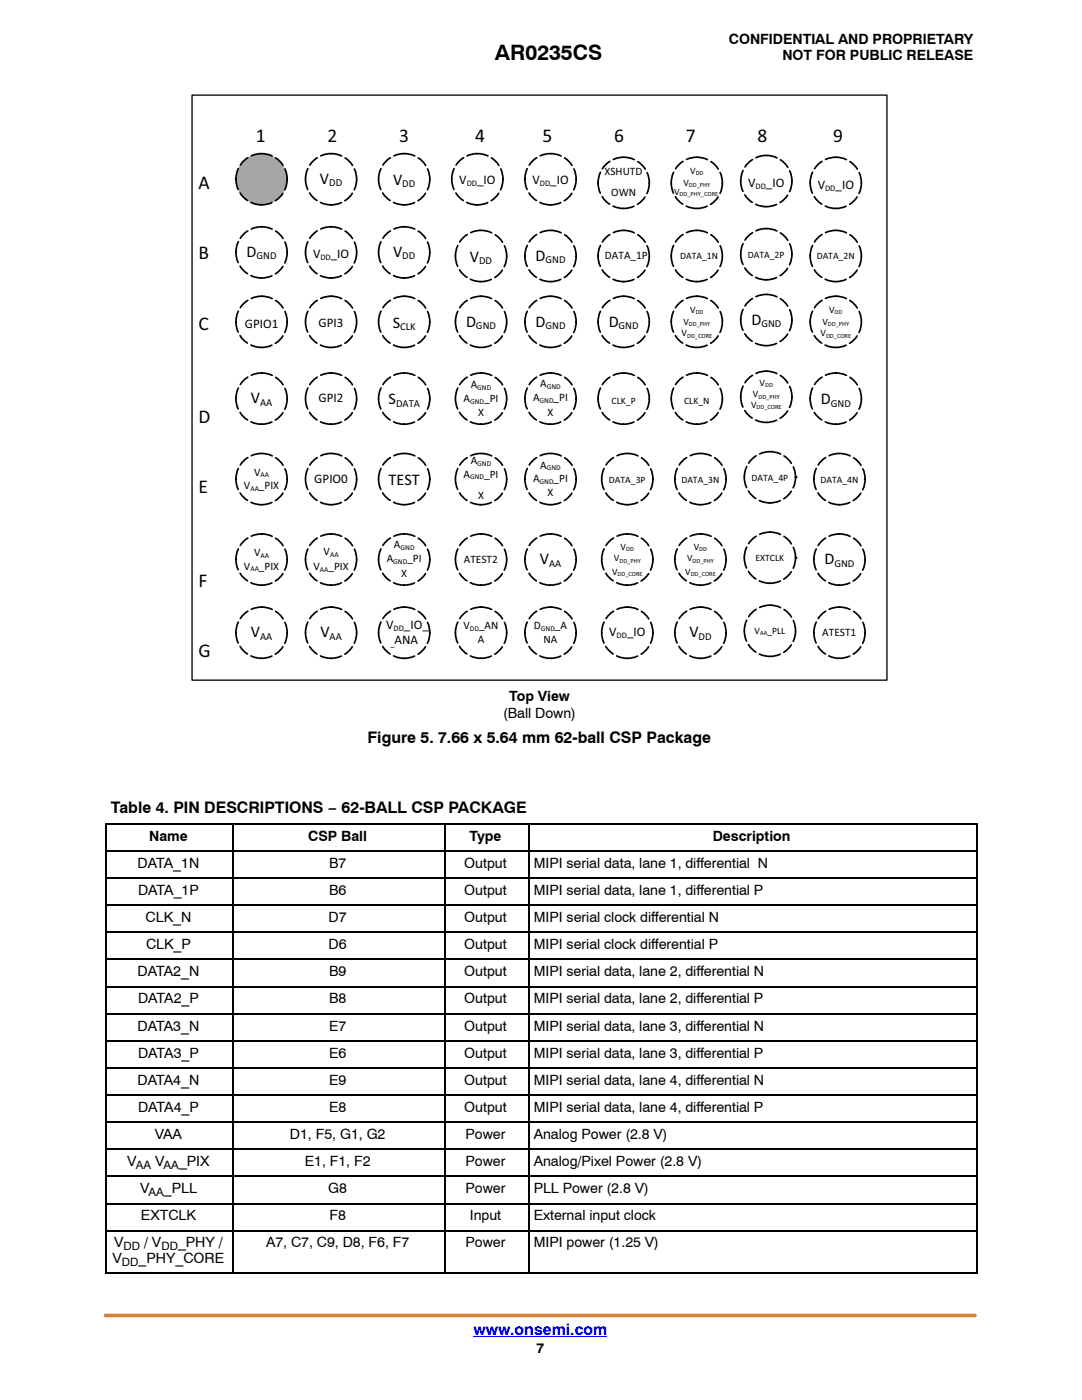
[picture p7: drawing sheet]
<svg xmlns="http://www.w3.org/2000/svg" width="216mm" height="279mm" viewBox="0 0 216 279" stroke-linecap="round" stroke-linejoin="round" font-family="sans-serif">
<path d="M21.1 262.5h173.5" fill="none" stroke="#d98038" stroke-width=".72"/>
<path d="M94.5 266.7h26.7" fill="none" stroke="#00f" stroke-width=".2"/>
<path d="M38.3 19h138.7v116.7h-138.7z" fill="#fff"/>
<path d="M38.3 19h138.7v116.7h-138.7z" fill="none" stroke="#000" stroke-width=".26"/>
<circle cx="52.2" cy="35.8" r="5.1" fill="#a6a6a6"/>
<path d="M47.1 35.8a5.1 5.1 0 0 0 5.1 5.1M52.2 30.7a5.1 5.1 0 0 0-5.1 5.1M57.3 35.8a5.1 5.1 0 0 0-5.1-5.1M52.2 40.9a5.1 5.1 0 0 0 5.1-5.1" fill="none" stroke="#000" stroke-width=".34" stroke-dasharray="2.1 .8"/>
<circle cx="66.1" cy="35.8" r="5.1" fill="#fff"/>
<path d="M61 35.8a5.1 5.1 0 0 0 5.1 5.1M66.1 30.7a5.1 5.1 0 0 0-5.1 5.1M71.2 35.8a5.1 5.1 0 0 0-5.1-5.1M66.1 40.9a5.1 5.1 0 0 0 5.1-5.1" fill="none" stroke="#000" stroke-width=".34" stroke-dasharray="2.1 .8"/>
<circle cx="80.7" cy="35.8" r="5.1" fill="#fff"/>
<path d="M75.5 35.8a5.1 5.1 0 0 0 5.2 5.1M80.7 30.7a5.1 5.1 0 0 0-5.2 5.1M85.8 35.8a5.1 5.1 0 0 0-5.1-5.1M80.7 40.9a5.1 5.1 0 0 0 5.1-5.1" fill="none" stroke="#000" stroke-width=".34" stroke-dasharray="2.1 .8"/>
<circle cx="95.3" cy="35.8" r="5.1" fill="#fff"/>
<path d="M90.1 35.8a5.1 5.1 0 0 0 5.2 5.1M95.3 30.7a5.1 5.1 0 0 0-5.2 5.1M100.4 35.8a5.1 5.1 0 0 0-5.1-5.1M95.3 40.9a5.1 5.1 0 0 0 5.1-5.1" fill="none" stroke="#000" stroke-width=".34" stroke-dasharray="2.1 .8"/>
<circle cx="109.8" cy="35.8" r="5.1" fill="#fff"/>
<path d="M104.7 35.8a5.1 5.1 0 0 0 5.1 5.1M109.8 30.7a5.1 5.1 0 0 0-5.1 5.1M115 35.8a5.1 5.1 0 0 0-5.2-5.1M109.8 40.9a5.1 5.1 0 0 0 5.2-5.1" fill="none" stroke="#000" stroke-width=".34" stroke-dasharray="2.1 .8"/>
<circle cx="124.4" cy="36.5" r="5.1" fill="#fff"/>
<path d="M119.3 36.5a5.1 5.1 0 0 0 5.1 5.1M124.4 31.4a5.1 5.1 0 0 0-5.1 5.1M129.6 36.5a5.1 5.1 0 0 0-5.2-5.1M124.4 41.6a5.1 5.1 0 0 0 5.2-5.1" fill="none" stroke="#000" stroke-width=".34" stroke-dasharray="2.1 .8"/>
<circle cx="52.2" cy="50.4" r="5.1" fill="#fff"/>
<path d="M47.1 50.4a5.1 5.1 0 0 0 5.1 5.1M52.2 45.3a5.1 5.1 0 0 0-5.1 5.1M52.2 55.5a5.1 5.1 0 0 0 5.1-5.1M57.3 50.4a5.1 5.1 0 0 0-5.1-5.1" fill="none" stroke="#000" stroke-width=".34" stroke-dasharray="2.1 .8"/>
<circle cx="52.2" cy="64.2" r="5.1" fill="#fff"/>
<path d="M52.2 59.1a5.1 5.1 0 0 0-5.1 5.1M47.1 64.2a5.1 5.1 0 0 0 5.1 5.1M52.2 69.3a5.1 5.1 0 0 0 5.1-5.1M57.3 64.2a5.1 5.1 0 0 0-5.1-5.1" fill="none" stroke="#000" stroke-width=".34" stroke-dasharray="2.1 .8"/>
<circle cx="52.2" cy="79.6" r="5.1" fill="#fff"/>
<path d="M47.1 79.6a5.1 5.1 0 0 0 5.1 5.1M52.2 74.4a5.1 5.1 0 0 0-5.1 5.2M57.3 79.6a5.1 5.1 0 0 0-5.1-5.2M52.2 84.7a5.1 5.1 0 0 0 5.1-5.1" fill="none" stroke="#000" stroke-width=".34" stroke-dasharray="2.1 .8"/>
<circle cx="52.2" cy="95.6" r="5.1" fill="#fff"/>
<path d="M47.1 95.6a5.1 5.1 0 0 0 5.1 5.1M52.2 90.5a5.1 5.1 0 0 0-5.1 5.1M57.3 95.6a5.1 5.1 0 0 0-5.1-5.1M52.2 100.7a5.1 5.1 0 0 0 5.1-5.1" fill="none" stroke="#000" stroke-width=".34" stroke-dasharray="2.1 .8"/>
<circle cx="52.2" cy="111.7" r="5.1" fill="#fff"/>
<path d="M47.1 111.7a5.1 5.1 0 0 0 5.1 5.1M52.2 106.6a5.1 5.1 0 0 0-5.1 5.1M52.2 116.8a5.1 5.1 0 0 0 5.1-5.1M57.3 111.7a5.1 5.1 0 0 0-5.1-5.1" fill="none" stroke="#000" stroke-width=".34" stroke-dasharray="2.1 .8"/>
<circle cx="66.1" cy="50.4" r="5.1" fill="#fff"/>
<path d="M61 50.4a5.1 5.1 0 0 0 5.1 5.1M66.1 45.3a5.1 5.1 0 0 0-5.1 5.1M66.1 55.5a5.1 5.1 0 0 0 5.1-5.1M71.2 50.4a5.1 5.1 0 0 0-5.1-5.1" fill="none" stroke="#000" stroke-width=".34" stroke-dasharray="2.1 .8"/>
<circle cx="80.7" cy="50.4" r="5.1" fill="#fff"/>
<path d="M75.5 50.4a5.1 5.1 0 0 0 5.2 5.1M80.7 45.3a5.1 5.1 0 0 0-5.2 5.1M80.7 55.5a5.1 5.1 0 0 0 5.1-5.1M85.8 50.4a5.1 5.1 0 0 0-5.1-5.1" fill="none" stroke="#000" stroke-width=".34" stroke-dasharray="2.1 .8"/>
<circle cx="96" cy="51.1" r="5.1" fill="#fff"/>
<path d="M90.9 51.1a5.1 5.1 0 0 0 5.1 5.1M96 46a5.1 5.1 0 0 0-5.1 5.1M96 56.2a5.1 5.1 0 0 0 5.1-5.1M101.1 51.1a5.1 5.1 0 0 0-5.1-5.1" fill="none" stroke="#000" stroke-width=".34" stroke-dasharray="2.1 .8"/>
<circle cx="109.8" cy="51.1" r="5.1" fill="#fff"/>
<path d="M104.7 51.1a5.1 5.1 0 0 0 5.1 5.1M109.8 46a5.1 5.1 0 0 0-5.1 5.1M109.8 56.2a5.1 5.1 0 0 0 5.2-5.1M115 51.1a5.1 5.1 0 0 0-5.2-5.1" fill="none" stroke="#000" stroke-width=".34" stroke-dasharray="2.1 .8"/>
<circle cx="124.4" cy="51.1" r="5.1" fill="#fff"/>
<path d="M119.3 51.1a5.1 5.1 0 0 0 5.1 5.1M124.4 46a5.1 5.1 0 0 0-5.1 5.1M124.4 56.2a5.1 5.1 0 0 0 5.2-5.1M129.6 51.1a5.1 5.1 0 0 0-5.2-5.1" fill="none" stroke="#000" stroke-width=".34" stroke-dasharray="2.1 .8"/>
<circle cx="66.1" cy="64.2" r="5.1" fill="#fff"/>
<path d="M66.1 59.1a5.1 5.1 0 0 0-5.1 5.1M61 64.2a5.1 5.1 0 0 0 5.1 5.1M66.1 69.3a5.1 5.1 0 0 0 5.1-5.1M71.2 64.2a5.1 5.1 0 0 0-5.1-5.1" fill="none" stroke="#000" stroke-width=".34" stroke-dasharray="2.1 .8"/>
<circle cx="80.7" cy="64.2" r="5.1" fill="#fff"/>
<path d="M80.7 59.1a5.1 5.1 0 0 0-5.2 5.1M75.5 64.2a5.1 5.1 0 0 0 5.2 5.1M80.7 69.3a5.1 5.1 0 0 0 5.1-5.1M85.8 64.2a5.1 5.1 0 0 0-5.1-5.1" fill="none" stroke="#000" stroke-width=".34" stroke-dasharray="2.1 .8"/>
<circle cx="96" cy="64.2" r="5.1" fill="#fff"/>
<path d="M96 59.1a5.1 5.1 0 0 0-5.1 5.1M90.9 64.2a5.1 5.1 0 0 0 5.1 5.1M96 69.3a5.1 5.1 0 0 0 5.1-5.1M101.1 64.2a5.1 5.1 0 0 0-5.1-5.1" fill="none" stroke="#000" stroke-width=".34" stroke-dasharray="2.1 .8"/>
<circle cx="109.8" cy="64.2" r="5.1" fill="#fff"/>
<path d="M109.8 59.1a5.1 5.1 0 0 0-5.1 5.1M104.7 64.2a5.1 5.1 0 0 0 5.1 5.1M109.8 69.3a5.1 5.1 0 0 0 5.2-5.1M115 64.2a5.1 5.1 0 0 0-5.2-5.1" fill="none" stroke="#000" stroke-width=".34" stroke-dasharray="2.1 .8"/>
<circle cx="124.4" cy="64.2" r="5.1" fill="#fff"/>
<path d="M124.4 59.1a5.1 5.1 0 0 0-5.1 5.1M119.3 64.2a5.1 5.1 0 0 0 5.1 5.1M124.4 69.3a5.1 5.1 0 0 0 5.2-5.1M129.6 64.2a5.1 5.1 0 0 0-5.2-5.1" fill="none" stroke="#000" stroke-width=".34" stroke-dasharray="2.1 .8"/>
<circle cx="66.1" cy="79.6" r="5.1" fill="#fff"/>
<path d="M61 79.6a5.1 5.1 0 0 0 5.1 5.1M66.1 74.4a5.1 5.1 0 0 0-5.1 5.2M71.2 79.6a5.1 5.1 0 0 0-5.1-5.2M66.1 84.7a5.1 5.1 0 0 0 5.1-5.1" fill="none" stroke="#000" stroke-width=".34" stroke-dasharray="2.1 .8"/>
<circle cx="80.7" cy="79.6" r="5.1" fill="#fff"/>
<path d="M75.5 79.6a5.1 5.1 0 0 0 5.2 5.1M80.7 74.4a5.1 5.1 0 0 0-5.2 5.2M85.8 79.6a5.1 5.1 0 0 0-5.1-5.2M80.7 84.7a5.1 5.1 0 0 0 5.1-5.1" fill="none" stroke="#000" stroke-width=".34" stroke-dasharray="2.1 .8"/>
<circle cx="96" cy="79.6" r="5.1" fill="#fff"/>
<path d="M90.9 79.6a5.1 5.1 0 0 0 5.1 5.1M96 74.4a5.1 5.1 0 0 0-5.1 5.2M101.1 79.6a5.1 5.1 0 0 0-5.1-5.2M96 84.7a5.1 5.1 0 0 0 5.1-5.1" fill="none" stroke="#000" stroke-width=".34" stroke-dasharray="2.1 .8"/>
<circle cx="109.8" cy="79.6" r="5.1" fill="#fff"/>
<path d="M104.7 79.6a5.1 5.1 0 0 0 5.1 5.1M109.8 74.4a5.1 5.1 0 0 0-5.1 5.2M115 79.6a5.1 5.1 0 0 0-5.2-5.2M109.8 84.7a5.1 5.1 0 0 0 5.2-5.1" fill="none" stroke="#000" stroke-width=".34" stroke-dasharray="2.1 .8"/>
<circle cx="124.4" cy="79.6" r="5.1" fill="#fff"/>
<path d="M119.3 79.6a5.1 5.1 0 0 0 5.1 5.1M124.4 74.4a5.1 5.1 0 0 0-5.1 5.2M129.6 79.6a5.1 5.1 0 0 0-5.2-5.2M124.4 84.7a5.1 5.1 0 0 0 5.2-5.1" fill="none" stroke="#000" stroke-width=".34" stroke-dasharray="2.1 .8"/>
<circle cx="66.1" cy="95.6" r="5.1" fill="#fff"/>
<path d="M61 95.6a5.1 5.1 0 0 0 5.1 5.1M66.1 90.5a5.1 5.1 0 0 0-5.1 5.1M71.2 95.6a5.1 5.1 0 0 0-5.1-5.1M66.1 100.7a5.1 5.1 0 0 0 5.1-5.1" fill="none" stroke="#000" stroke-width=".34" stroke-dasharray="2.1 .8"/>
<circle cx="80.7" cy="95.6" r="5.1" fill="#fff"/>
<path d="M75.5 95.6a5.1 5.1 0 0 0 5.2 5.1M80.7 90.5a5.1 5.1 0 0 0-5.2 5.1M85.8 95.6a5.1 5.1 0 0 0-5.1-5.1M80.7 100.7a5.1 5.1 0 0 0 5.1-5.1" fill="none" stroke="#000" stroke-width=".34" stroke-dasharray="2.1 .8"/>
<circle cx="96" cy="95.6" r="5.1" fill="#fff"/>
<path d="M90.9 95.6a5.1 5.1 0 0 0 5.1 5.1M96 90.5a5.1 5.1 0 0 0-5.1 5.1M101.1 95.6a5.1 5.1 0 0 0-5.1-5.1M96 100.7a5.1 5.1 0 0 0 5.1-5.1" fill="none" stroke="#000" stroke-width=".34" stroke-dasharray="2.1 .8"/>
<circle cx="109.8" cy="95.6" r="5.1" fill="#fff"/>
<path d="M104.7 95.6a5.1 5.1 0 0 0 5.1 5.1M109.8 90.5a5.1 5.1 0 0 0-5.1 5.1M115 95.6a5.1 5.1 0 0 0-5.2-5.1M109.8 100.7a5.1 5.1 0 0 0 5.2-5.1" fill="none" stroke="#000" stroke-width=".34" stroke-dasharray="2.1 .8"/>
<circle cx="125.2" cy="95.6" r="5.1" fill="#fff"/>
<path d="M120.1 95.6a5.1 5.1 0 0 0 5.1 5.1M125.2 90.5a5.1 5.1 0 0 0-5.1 5.1M130.3 95.6a5.1 5.1 0 0 0-5.1-5.1M125.2 100.7a5.1 5.1 0 0 0 5.1-5.1" fill="none" stroke="#000" stroke-width=".34" stroke-dasharray="2.1 .8"/>
<circle cx="66.1" cy="111.7" r="5.1" fill="#fff"/>
<path d="M61 111.7a5.1 5.1 0 0 0 5.1 5.1M66.1 106.6a5.1 5.1 0 0 0-5.1 5.1M66.1 116.8a5.1 5.1 0 0 0 5.1-5.1M71.2 111.7a5.1 5.1 0 0 0-5.1-5.1" fill="none" stroke="#000" stroke-width=".34" stroke-dasharray="2.1 .8"/>
<circle cx="80.7" cy="111.7" r="5.1" fill="#fff"/>
<path d="M75.5 111.7a5.1 5.1 0 0 0 5.2 5.1M80.7 106.6a5.1 5.1 0 0 0-5.2 5.1M80.7 116.8a5.1 5.1 0 0 0 5.1-5.1M85.8 111.7a5.1 5.1 0 0 0-5.1-5.1" fill="none" stroke="#000" stroke-width=".34" stroke-dasharray="2.1 .8"/>
<circle cx="96" cy="111.7" r="5.1" fill="#fff"/>
<path d="M90.9 111.7a5.1 5.1 0 0 0 5.1 5.1M96 106.6a5.1 5.1 0 0 0-5.1 5.1M96 116.8a5.1 5.1 0 0 0 5.1-5.1M101.1 111.7a5.1 5.1 0 0 0-5.1-5.1" fill="none" stroke="#000" stroke-width=".34" stroke-dasharray="2.1 .8"/>
<circle cx="109.8" cy="111.7" r="5.1" fill="#fff"/>
<path d="M104.7 111.7a5.1 5.1 0 0 0 5.1 5.1M109.8 106.6a5.1 5.1 0 0 0-5.1 5.1M109.8 116.8a5.1 5.1 0 0 0 5.2-5.1M115 111.7a5.1 5.1 0 0 0-5.2-5.1" fill="none" stroke="#000" stroke-width=".34" stroke-dasharray="2.1 .8"/>
<circle cx="125.2" cy="111.7" r="5.1" fill="#fff"/>
<path d="M120.1 111.7a5.1 5.1 0 0 0 5.1 5.1M125.2 106.6a5.1 5.1 0 0 0-5.1 5.1M125.2 116.8a5.1 5.1 0 0 0 5.1-5.1M130.3 111.7a5.1 5.1 0 0 0-5.1-5.1" fill="none" stroke="#000" stroke-width=".34" stroke-dasharray="2.1 .8"/>
<circle cx="139" cy="36.5" r="5.1" fill="#fff"/>
<path d="M133.9 36.5a5.1 5.1 0 0 0 5.1 5.1M139 31.4a5.1 5.1 0 0 0-5.1 5.1M144.1 36.5a5.1 5.1 0 0 0-5.1-5.1M139 41.6a5.1 5.1 0 0 0 5.1-5.1" fill="none" stroke="#000" stroke-width=".34" stroke-dasharray="2.1 .8"/>
<circle cx="139" cy="51.1" r="5.1" fill="#fff"/>
<path d="M133.9 51.1a5.1 5.1 0 0 0 5.1 5.1M139 46a5.1 5.1 0 0 0-5.1 5.1M139 56.2a5.1 5.1 0 0 0 5.1-5.1M144.1 51.1a5.1 5.1 0 0 0-5.1-5.1" fill="none" stroke="#000" stroke-width=".34" stroke-dasharray="2.1 .8"/>
<circle cx="139" cy="64.2" r="5.1" fill="#fff"/>
<path d="M139 59.1a5.1 5.1 0 0 0-5.1 5.1M133.9 64.2a5.1 5.1 0 0 0 5.1 5.1M139 69.3a5.1 5.1 0 0 0 5.1-5.1M144.1 64.2a5.1 5.1 0 0 0-5.1-5.1" fill="none" stroke="#000" stroke-width=".34" stroke-dasharray="2.1 .8"/>
<circle cx="139" cy="79.6" r="5.1" fill="#fff"/>
<path d="M133.9 79.6a5.1 5.1 0 0 0 5.1 5.1M139 74.4a5.1 5.1 0 0 0-5.1 5.2M144.1 79.6a5.1 5.1 0 0 0-5.1-5.2M139 84.7a5.1 5.1 0 0 0 5.1-5.1" fill="none" stroke="#000" stroke-width=".34" stroke-dasharray="2.1 .8"/>
<circle cx="139.8" cy="95.6" r="5.1" fill="#fff"/>
<path d="M134.7 95.6a5.1 5.1 0 0 0 5.1 5.1M139.8 90.5a5.1 5.1 0 0 0-5.1 5.1M144.9 95.6a5.1 5.1 0 0 0-5.1-5.1M139.8 100.7a5.1 5.1 0 0 0 5.1-5.1" fill="none" stroke="#000" stroke-width=".34" stroke-dasharray="2.1 .8"/>
<circle cx="139.8" cy="111.7" r="5.1" fill="#fff"/>
<path d="M134.7 111.7a5.1 5.1 0 0 0 5.1 5.1M139.8 106.6a5.1 5.1 0 0 0-5.1 5.1M139.8 116.8a5.1 5.1 0 0 0 5.1-5.1M144.9 111.7a5.1 5.1 0 0 0-5.1-5.1" fill="none" stroke="#000" stroke-width=".34" stroke-dasharray="2.1 .8"/>
<circle cx="152.9" cy="36.1" r="5.1" fill="#fff"/>
<path d="M147.8 36.1a5.1 5.1 0 0 0 5.1 5.1M152.9 31a5.1 5.1 0 0 0-5.1 5.1M158 36.1a5.1 5.1 0 0 0-5.1-5.1M152.9 41.2a5.1 5.1 0 0 0 5.1-5.1" fill="none" stroke="#000" stroke-width=".34" stroke-dasharray="2.1 .8"/>
<circle cx="152.9" cy="50.7" r="5.1" fill="#fff"/>
<path d="M147.8 50.7a5.1 5.1 0 0 0 5.1 5.1M152.9 45.6a5.1 5.1 0 0 0-5.1 5.1M152.9 55.8a5.1 5.1 0 0 0 5.1-5.1M158 50.7a5.1 5.1 0 0 0-5.1-5.1" fill="none" stroke="#000" stroke-width=".34" stroke-dasharray="2.1 .8"/>
<circle cx="152.9" cy="63.9" r="5.1" fill="#fff"/>
<path d="M152.9 58.8a5.1 5.1 0 0 0-5.1 5.1M147.8 63.9a5.1 5.1 0 0 0 5.1 5.1M152.9 69a5.1 5.1 0 0 0 5.1-5.1M158 63.9a5.1 5.1 0 0 0-5.1-5.1" fill="none" stroke="#000" stroke-width=".34" stroke-dasharray="2.1 .8"/>
<circle cx="152.9" cy="79.2" r="5.1" fill="#fff"/>
<path d="M147.8 79.2a5.1 5.1 0 0 0 5.1 5.1M152.9 74.1a5.1 5.1 0 0 0-5.1 5.1M158 79.2a5.1 5.1 0 0 0-5.1-5.1M152.9 84.3a5.1 5.1 0 0 0 5.1-5.1" fill="none" stroke="#000" stroke-width=".34" stroke-dasharray="2.1 .8"/>
<circle cx="153.6" cy="95.2" r="5.1" fill="#fff"/>
<path d="M148.5 95.2a5.1 5.1 0 0 0 5.1 5.2M153.6 90.1a5.1 5.1 0 0 0-5.1 5.1M158.7 95.2a5.1 5.1 0 0 0-5.1-5.1M153.6 100.4a5.1 5.1 0 0 0 5.1-5.2" fill="none" stroke="#000" stroke-width=".34" stroke-dasharray="2.1 .8"/>
<circle cx="158.7" cy="95.2" r=".17" fill="#000" stroke-dasharray="2.7 1"/>
<circle cx="153.6" cy="111.3" r="5.1" fill="#fff"/>
<path d="M148.5 111.3a5.1 5.1 0 0 0 5.1 5.1M153.6 106.2a5.1 5.1 0 0 0-5.1 5.1M153.6 116.4a5.1 5.1 0 0 0 5.1-5.1M158.7 111.3a5.1 5.1 0 0 0-5.1-5.1" fill="none" stroke="#000" stroke-width=".34" stroke-dasharray="2.1 .8"/>
<circle cx="158.7" cy="111.3" r=".17" fill="#000" stroke-dasharray="2.7 1"/>
<circle cx="166.8" cy="36.5" r="5.1" fill="#fff"/>
<path d="M161.7 36.5a5.1 5.1 0 0 0 5.1 5.1M166.8 31.4a5.1 5.1 0 0 0-5.1 5.1M171.9 36.5a5.1 5.1 0 0 0-5.1-5.1M166.8 41.6a5.1 5.1 0 0 0 5.1-5.1" fill="none" stroke="#000" stroke-width=".34" stroke-dasharray="2.1 .8"/>
<circle cx="166.8" cy="51.1" r="5.1" fill="#fff"/>
<path d="M161.7 51.1a5.1 5.1 0 0 0 5.1 5.1M166.8 46a5.1 5.1 0 0 0-5.1 5.1M166.8 56.2a5.1 5.1 0 0 0 5.1-5.1M171.9 51.1a5.1 5.1 0 0 0-5.1-5.1" fill="none" stroke="#000" stroke-width=".34" stroke-dasharray="2.1 .8"/>
<circle cx="166.8" cy="64.2" r="5.1" fill="#fff"/>
<path d="M166.8 59.1a5.1 5.1 0 0 0-5.1 5.1M161.7 64.2a5.1 5.1 0 0 0 5.1 5.1M166.8 69.3a5.1 5.1 0 0 0 5.1-5.1M171.9 64.2a5.1 5.1 0 0 0-5.1-5.1" fill="none" stroke="#000" stroke-width=".34" stroke-dasharray="2.1 .8"/>
<circle cx="166.8" cy="79.6" r="5.1" fill="#fff"/>
<path d="M161.7 79.6a5.1 5.1 0 0 0 5.1 5.1M166.8 74.4a5.1 5.1 0 0 0-5.1 5.2M171.9 79.6a5.1 5.1 0 0 0-5.1-5.2M166.8 84.7a5.1 5.1 0 0 0 5.1-5.1" fill="none" stroke="#000" stroke-width=".34" stroke-dasharray="2.1 .8"/>
<circle cx="167.5" cy="95.6" r="5.1" fill="#fff"/>
<path d="M162.4 95.6a5.1 5.1 0 0 0 5.1 5.1M167.5 90.5a5.1 5.1 0 0 0-5.1 5.1M172.6 95.6a5.1 5.1 0 0 0-5.1-5.1M167.5 100.7a5.1 5.1 0 0 0 5.1-5.1" fill="none" stroke="#000" stroke-width=".34" stroke-dasharray="2.1 .8"/>
<circle cx="167.5" cy="111.7" r="5.1" fill="#fff"/>
<path d="M162.4 111.7a5.1 5.1 0 0 0 5.1 5.1M167.5 106.6a5.1 5.1 0 0 0-5.1 5.1M167.5 116.8a5.1 5.1 0 0 0 5.1-5.1M172.6 111.7a5.1 5.1 0 0 0-5.1-5.1" fill="none" stroke="#000" stroke-width=".34" stroke-dasharray="2.1 .8"/>
<circle cx="52.2" cy="126.3" r="5.1" fill="#fff"/>
<path d="M47.1 126.3a5.1 5.1 0 0 0 5.1 5.1M52.2 121.2a5.1 5.1 0 0 0-5.1 5.1M52.2 131.4a5.1 5.1 0 0 0 5.1-5.1M57.3 126.3a5.1 5.1 0 0 0-5.1-5.1" fill="none" stroke="#000" stroke-width=".34" stroke-dasharray="2.1 .8"/>
<circle cx="66.1" cy="126.3" r="5.1" fill="#fff"/>
<path d="M61 126.3a5.1 5.1 0 0 0 5.1 5.1M66.1 121.2a5.1 5.1 0 0 0-5.1 5.1M66.1 131.4a5.1 5.1 0 0 0 5.1-5.1M71.2 126.3a5.1 5.1 0 0 0-5.1-5.1" fill="none" stroke="#000" stroke-width=".34" stroke-dasharray="2.1 .8"/>
<circle cx="80.7" cy="126.3" r="5.1" fill="#fff"/>
<path d="M75.5 126.3a5.1 5.1 0 0 0 5.2 5.1M80.7 121.2a5.1 5.1 0 0 0-5.2 5.1M80.7 131.4a5.1 5.1 0 0 0 5.1-5.1M85.8 126.3a5.1 5.1 0 0 0-5.1-5.1" fill="none" stroke="#000" stroke-width=".34" stroke-dasharray="2.1 .8"/>
<circle cx="96" cy="126.3" r="5.1" fill="#fff"/>
<path d="M90.9 126.3a5.1 5.1 0 0 0 5.1 5.1M96 121.2a5.1 5.1 0 0 0-5.1 5.1M96 131.4a5.1 5.1 0 0 0 5.1-5.1M101.1 126.3a5.1 5.1 0 0 0-5.1-5.1" fill="none" stroke="#000" stroke-width=".34" stroke-dasharray="2.1 .8"/>
<circle cx="109.8" cy="126.3" r="5.1" fill="#fff"/>
<path d="M104.7 126.3a5.1 5.1 0 0 0 5.1 5.1M109.8 121.2a5.1 5.1 0 0 0-5.1 5.1M109.8 131.4a5.1 5.1 0 0 0 5.2-5.1M115 126.3a5.1 5.1 0 0 0-5.2-5.1" fill="none" stroke="#000" stroke-width=".34" stroke-dasharray="2.1 .8"/>
<circle cx="125.2" cy="126.3" r="5.1" fill="#fff"/>
<path d="M120.1 126.3a5.1 5.1 0 0 0 5.1 5.1M125.2 121.2a5.1 5.1 0 0 0-5.1 5.1M125.2 131.4a5.1 5.1 0 0 0 5.1-5.1M130.3 126.3a5.1 5.1 0 0 0-5.1-5.1" fill="none" stroke="#000" stroke-width=".34" stroke-dasharray="2.1 .8"/>
<circle cx="139.8" cy="126.3" r="5.1" fill="#fff"/>
<path d="M134.7 126.3a5.1 5.1 0 0 0 5.1 5.1M139.8 121.2a5.1 5.1 0 0 0-5.1 5.1M139.8 131.4a5.1 5.1 0 0 0 5.1-5.1M144.9 126.3a5.1 5.1 0 0 0-5.1-5.1" fill="none" stroke="#000" stroke-width=".34" stroke-dasharray="2.1 .8"/>
<circle cx="153.6" cy="125.9" r="5.1" fill="#fff"/>
<path d="M148.5 125.9a5.1 5.1 0 0 0 5.1 5.1M153.6 120.8a5.1 5.1 0 0 0-5.1 5.1M153.6 131a5.1 5.1 0 0 0 5.1-5.1M158.7 125.9a5.1 5.1 0 0 0-5.1-5.1" fill="none" stroke="#000" stroke-width=".34" stroke-dasharray="2.1 .8"/>
<circle cx="167.5" cy="126.3" r="5.1" fill="#fff"/>
<path d="M162.4 126.3a5.1 5.1 0 0 0 5.1 5.1M167.5 121.2a5.1 5.1 0 0 0-5.1 5.1M167.5 131.4a5.1 5.1 0 0 0 5.1-5.1M172.6 126.3a5.1 5.1 0 0 0-5.1-5.1" fill="none" stroke="#000" stroke-width=".34" stroke-dasharray="2.1 .8"/>
<g fill="none" stroke="#000" stroke-width=".32">
<path d="M21.1 164.4h174M21.1 169.8h174M21.1 175.2h174M21.2 164.3v89.9M46.5 164.3v89.9M88.7 164.3v89.9M105.6 164.3v89.9M195 164.3v89.9M21.1 180.7h174M21.1 186.1h174M21.1 191.5h174M21.1 196.9h174"/>
<path d="M21.1 202.3h174M21.1 207.7h174M21.1 213.1h174M21.1 218.5h174M21.1 224h174M21.1 229.4h174M21.1 234.8h174M21.1 240.2h174M21.1 245.6h174M21.1 254.1h174"/>
</g>
<text font-size="4.2" x="98.8" y="12">AR0235CS</text>
<g font-size="3.9">
<text x="51.1" y="28.4">1</text>
<text x="65.4" y="28.4">2</text>
<text x="79.7" y="28.4">3</text>
<text x="94.8" y="28.4">4</text>
<text x="108.2" y="28.4">5</text>
<text x="122.5" y="28.4">6</text>
<text x="136.8" y="28.4">7</text>
<text x="151.1" y="28.4">8</text>
<text x="166.3" y="28.4">9</text>
<text x="39.6" y="37.8">A</text>
<text x="39.6" y="51.8">B</text>
<text x="39.6" y="65.8">C</text>
<text x="39.6" y="84.5">D</text>
<text x="39.6" y="98.5">E</text>
<text x="39.6" y="117.2">F</text>
<text x="39.6" y="131.2">G</text>
</g>
<g font-size="3.2">
<text x="63.8" y="36.7">V</text>
<text x="78.4" y="36.9">V</text>
<text x="49.2" y="51.3">D</text>
<text x="78.4" y="51.3">V</text>
<text x="93.8" y="52.3">V</text>
<text x="106.9" y="52.1">D</text>
<text x="78.4" y="65.4">S</text>
<text x="93" y="65.2">D</text>
<text x="106.9" y="65.2">D</text>
<text x="121.5" y="65.2">D</text>
<text x="149.9" y="64.8">D</text>
<text x="50.1" y="80.5">V</text>
<text x="77.5" y="80.7">S</text>
<text x="163.8" y="80.7">D</text>
<text x="77.5" y="96.8">TEST</text>
<text x="107.7" y="112.6">V</text>
<text x="164.5" y="112.6">D</text>
<text x="50.1" y="127.2">V</text>
<text x="63.9" y="127.2">V</text>
<text x="137.6" y="127.2">V</text>
<text x="73.3" y="148.3">Figure 5. 7.66 x 5.64 mm 62-ball CSP Package</text>
<text x="22.1" y="162.3">Table 4. PIN DESCRIPTIONS − 62-BALL CSP PACKAGE</text>
</g>
<text font-size="3.2" fill="#00f" x="94.5" y="266.4">www.onsemi.com</text>
<g font-size="2.8">
<text x="145.4" y="8.9">CONFIDENTIAL AND PROPRIETARY</text>
<text x="156.1" y="12">NOT FOR PUBLIC RELEASE</text>
<text x="100.4" y="143.4">(Ball Down)</text>
<text x="101.6" y="139.9">Top View</text>
<text x="29.8" y="167.8">Name</text>
<text x="61.5" y="167.8">CSP Ball</text>
<text x="93.7" y="167.8">Type</text>
<text x="142.2" y="167.8">Description</text>
<text x="27.5" y="173.2">DATA_1N</text>
<text x="65.7" y="173.2">B7</text>
<text x="92.6" y="173.2">Output</text>
<text x="106.5" y="173.2">MIPI serial data, lane 1, differential N</text>
<text x="27.5" y="178.6">DATA_1P</text>
<text x="65.7" y="178.6">B6</text>
<text x="92.6" y="178.6">Output</text>
<text x="106.5" y="178.6">MIPI serial data, lane 1, differential P</text>
<text x="29.1" y="184">CLK_N</text>
<text x="65.6" y="184">D7</text>
<text x="92.6" y="184">Output</text>
<text x="106.5" y="184">MIPI serial clock differential N</text>
<text x="29.1" y="189.4">CLK_P</text>
<text x="65.6" y="189.4">D6</text>
<text x="92.6" y="189.4">Output</text>
<text x="106.5" y="189.4">MIPI serial clock differential P</text>
<text x="27.5" y="194.8">DATA2_N</text>
<text x="65.7" y="194.8">B9</text>
<text x="92.6" y="194.8">Output</text>
<text x="106.5" y="194.8">MIPI serial data, lane 2, differential N</text>
<text x="27.5" y="200.3">DATA2_P</text>
<text x="65.7" y="200.3">B8</text>
<text x="92.6" y="200.3">Output</text>
<text x="106.5" y="200.3">MIPI serial data, lane 2, differential P</text>
<text x="27.5" y="205.7">DATA3_N</text>
<text x="65.7" y="205.7">E7</text>
<text x="92.6" y="205.7">Output</text>
<text x="106.5" y="205.7">MIPI serial data, lane 3, differential N</text>
<text x="27.5" y="211.1">DATA3_P</text>
<text x="65.7" y="211.1">E6</text>
<text x="92.6" y="211.1">Output</text>
<text x="106.5" y="211.1">MIPI serial data, lane 3, differential P</text>
<text x="27.5" y="216.5">DATA4_N</text>
<text x="27.5" y="221.9">DATA4_P</text>
<text x="65.7" y="216.5">E9</text>
<text x="65.7" y="221.9">E8</text>
<text x="92.6" y="216.5">Output</text>
<text x="92.6" y="221.9">Output</text>
<text x="106.5" y="216.5">MIPI serial data, lane 4, differential N</text>
<text x="106.5" y="221.9">MIPI serial data, lane 4, differential P</text>
<text x="30.9" y="227.3">VAA</text>
<text x="57.8" y="227.3">D1, F5, G1, G2</text>
<text x="92.9" y="227.3">Power</text>
<text x="106.5" y="227.3">Analog Power (2.8 V)</text>
<text x="25.4" y="232.7">V</text>
<text x="30.9" y="232.7">V</text>
<text x="35.7" y="232.7">_PIX</text>
<text x="60.8" y="232.7">E1, F1, F2</text>
<text x="92.9" y="232.7">Power</text>
<text x="106.5" y="232.7">Analog/Pixel Power (2.8 V)</text>
<text x="27.9" y="238.1">V</text>
<text x="32.7" y="238.1">_PLL</text>
<text x="65.5" y="238.1">G8</text>
<text x="92.9" y="238.1">Power</text>
<text x="106.5" y="238.1">PLL Power (2.8 V)</text>
<text x="28.1" y="243.6">EXTCLK</text>
<text x="65.7" y="243.6">F8</text>
<text x="93.7" y="243.6">Input</text>
<text x="106.5" y="243.6">External input clock</text>
<text x="22.8" y="249">V</text>
<text x="28.8" y="249">/ V</text>
<text x="35.5" y="249">_PHY /</text>
<text x="53.1" y="249">A7, C7, C9, D8, F6, F7</text>
<text x="92.9" y="249">Power</text>
<text x="106.5" y="249">MIPI power (1.25 V)</text>
<text x="22.5" y="252.1">V</text>
<text x="27.7" y="252.1">_PHY_CORE</text>
<text x="107" y="270">7</text>
</g>
<g font-size="2.6">
<text x="91.6" y="36.7">V</text>
<text x="95.2" y="36.7">_IO</text>
<text x="106.2" y="36.7">V</text>
<text x="109.8" y="36.7">_IO</text>
<text x="149.3" y="37.3">V</text>
<text x="152.8" y="37.3">_IO</text>
<text x="163.2" y="37.6">V</text>
<text x="166.7" y="37.6">_IO</text>
<text x="62.5" y="51.5">V</text>
<text x="66" y="51.5">_IO</text>
<text x="48.9" y="65.4">GPIO1</text>
<text x="63.6" y="65.2">GPI3</text>
<text x="63.6" y="80.3">GPI2</text>
<text x="62.7" y="96.4">GPIO0</text>
<text x="77.1" y="125.5">V</text>
<text x="80.6" y="125.5">_IO_</text>
<text x="78.7" y="128.6">ANA</text>
<text x="121.6" y="127">V</text>
<text x="125.1" y="127">_IO</text>
</g>
<g font-size="2.3">
<text x="120.6" y="34.8">XSHUTD</text>
<text x="122" y="39">OWN</text>
<text x="120.7" y="51.8">DATA_1P</text>
<text x="93.9" y="77.5">A</text>
<text x="107.8" y="77.3">A</text>
<text x="92.5" y="80.2">A</text>
<text x="95.4" y="82.9">X</text>
<text x="96.6" y="80.2">_PI</text>
<text x="106.4" y="80">A</text>
<text x="109.3" y="83">X</text>
<text x="110.5" y="80">_PI</text>
<text x="50.7" y="94.9">V</text>
<text x="92.5" y="95.3">A</text>
<text x="93.9" y="92.6">A</text>
<text x="96.6" y="95.3">_PI</text>
<text x="107.8" y="93.6">A</text>
<text x="48.7" y="97.6">V</text>
<text x="51.7" y="97.6">_PIX</text>
<text x="95.4" y="99.5">X</text>
<text x="106.4" y="96.3">A</text>
<text x="109.3" y="99">X</text>
<text x="110.5" y="96.3">_PI</text>
<text x="48.7" y="113.7">V</text>
<text x="50.7" y="111">V</text>
<text x="51.7" y="113.7">_PIX</text>
<text x="62.5" y="113.8">V</text>
<text x="64.6" y="110.8">V</text>
<text x="65.5" y="113.8">_PIX</text>
<text x="77.2" y="112.1">A</text>
<text x="78.6" y="109.4">A</text>
<text x="81.3" y="112.1">_PI</text>
<text x="92.6" y="112.3">ATEST2</text>
<text x="80.1" y="115.2">X</text>
<text x="92.5" y="125.6">V</text>
<text x="95.6" y="125.6">_AN</text>
<text x="106.5" y="125.6">D</text>
<text x="110.7" y="125.6">_A</text>
<text x="95.3" y="128.3">A</text>
<text x="108.5" y="128.3">NA</text>
<text x="164.1" y="126.9">ATEST1</text>
<text x="27.1" y="233.3">AA</text>
<text x="32.6" y="233.3">AA</text>
<text x="29.6" y="238.7">AA</text>
<text x="24.7" y="249.6">DD</text>
<text x="32.2" y="249.6">DD</text>
<text x="24.3" y="252.7">DD</text>
</g>
<g font-size="2.1">
<text x="65.7" y="37.2">DD</text>
<text x="80.3" y="37.4">DD</text>
<text x="51.2" y="51.8">GND</text>
<text x="80.3" y="51.8">DD</text>
<text x="95.6" y="52.7">DD</text>
<text x="108.9" y="52.5">GND</text>
<text x="79.8" y="65.8">CLK</text>
<text x="95" y="65.7">GND</text>
<text x="108.9" y="65.7">GND</text>
<text x="123.4" y="65.7">GND</text>
<text x="151.9" y="65.3">GND</text>
<text x="51.9" y="81">AA</text>
<text x="79" y="81.2">DATA</text>
<text x="165.8" y="81.2">GND</text>
<text x="109.6" y="113.1">AA</text>
<text x="166.5" y="113.1">GND</text>
<text x="51.9" y="127.7">AA</text>
<text x="65.8" y="127.7">AA</text>
<text x="139.4" y="127.7">DD</text>
</g>
<g font-size="1.9">
<text x="137.7" y="34.7">V</text>
<text x="134.5" y="38.9">V</text>
<text x="136.4" y="37.1">V</text>
<text x="135.7" y="51.8">DATA_1N</text>
<text x="149.2" y="51.4">DATA_2P</text>
<text x="163" y="51.8">DATA_2N</text>
<text x="136.4" y="64.8">V</text>
<text x="137.7" y="62.5">V</text>
<text x="164.1" y="64.8">V</text>
<text x="165.4" y="62.5">V</text>
<text x="136" y="67.1">V</text>
<text x="163.7" y="67.1">V</text>
<text x="151.6" y="76.9">V</text>
<text x="122" y="80.7">CLK_P</text>
<text x="136.5" y="80.7">CLK_N</text>
<text x="149.9" y="81.3">V</text>
<text x="150.2" y="79.3">V</text>
<text x="121.5" y="96.4">DATA_3P</text>
<text x="136" y="96.4">DATA_3N</text>
<text x="150" y="96">DATA_4P</text>
<text x="163.7" y="96.4">DATA_4N</text>
<text x="122.5" y="112">V</text>
<text x="123.8" y="109.7">V</text>
<text x="137.1" y="112">V</text>
<text x="138.4" y="109.7">V</text>
<text x="150.7" y="111.9">EXTCLK</text>
<text x="122.1" y="114.7">V</text>
<text x="136.7" y="114.7">V</text>
<text x="150.5" y="126.5">V</text>
<text x="153.1" y="126.5">_PLL</text>
</g>
<g font-size="1.7">
<text x="93.1" y="37.1">DD</text>
<text x="107.7" y="37.1">DD</text>
<text x="150.8" y="37.7">DD</text>
<text x="164.6" y="38">DD</text>
<text x="63.9" y="51.9">DD</text>
<text x="78.5" y="125.8">DD</text>
<text x="77.9" y="129">_</text>
<text x="123" y="127.4">DD</text>
</g>
<g font-size="1.5">
<text x="95.2" y="77.8">GND</text>
<text x="109.1" y="77.6">GND</text>
<text x="93.8" y="80.6">GND</text>
<text x="107.7" y="80.4">GND</text>
<text x="52" y="95.3">AA</text>
<text x="93.8" y="95.6">GND</text>
<text x="95.2" y="92.9">GND</text>
<text x="109.1" y="93.9">GND</text>
<text x="50" y="98">AA</text>
<text x="107.7" y="96.6">GND</text>
<text x="52" y="111.3">AA</text>
<text x="65.9" y="111.1">AA</text>
<text x="78.5" y="112.5">GND</text>
<text x="79.9" y="109.7">GND</text>
<text x="50" y="114">AA</text>
<text x="63.8" y="114.1">AA</text>
<text x="93.8" y="125.9">DD</text>
<text x="107.9" y="125.9">GND</text>
</g>
<g font-size="1.3">
<text x="138.8" y="35">DD</text>
<text x="135.6" y="39.1">DD_PHY_CORE</text>
<text x="137.5" y="37.3">DD_PHY</text>
<text x="137.5" y="65.1">DD_PHY</text>
<text x="138.8" y="62.7">DD</text>
<text x="165.2" y="65.1">DD_PHY</text>
<text x="166.5" y="62.7">DD</text>
<text x="137.1" y="67.4">DD_CORE</text>
<text x="164.8" y="67.4">DD_CORE</text>
<text x="152.7" y="77.2">DD</text>
<text x="151" y="81.6">DD_CORE</text>
<text x="151.3" y="79.5">DD_PHY</text>
<text x="123.6" y="112.3">DD_PHY</text>
<text x="124.9" y="110">DD</text>
<text x="138.2" y="112.3">DD_PHY</text>
<text x="139.5" y="110">DD</text>
<text x="123.2" y="114.9">DD_CORE</text>
<text x="137.8" y="114.9">DD_CORE</text>
<text x="151.7" y="126.7">AA</text>
</g>
</svg>
